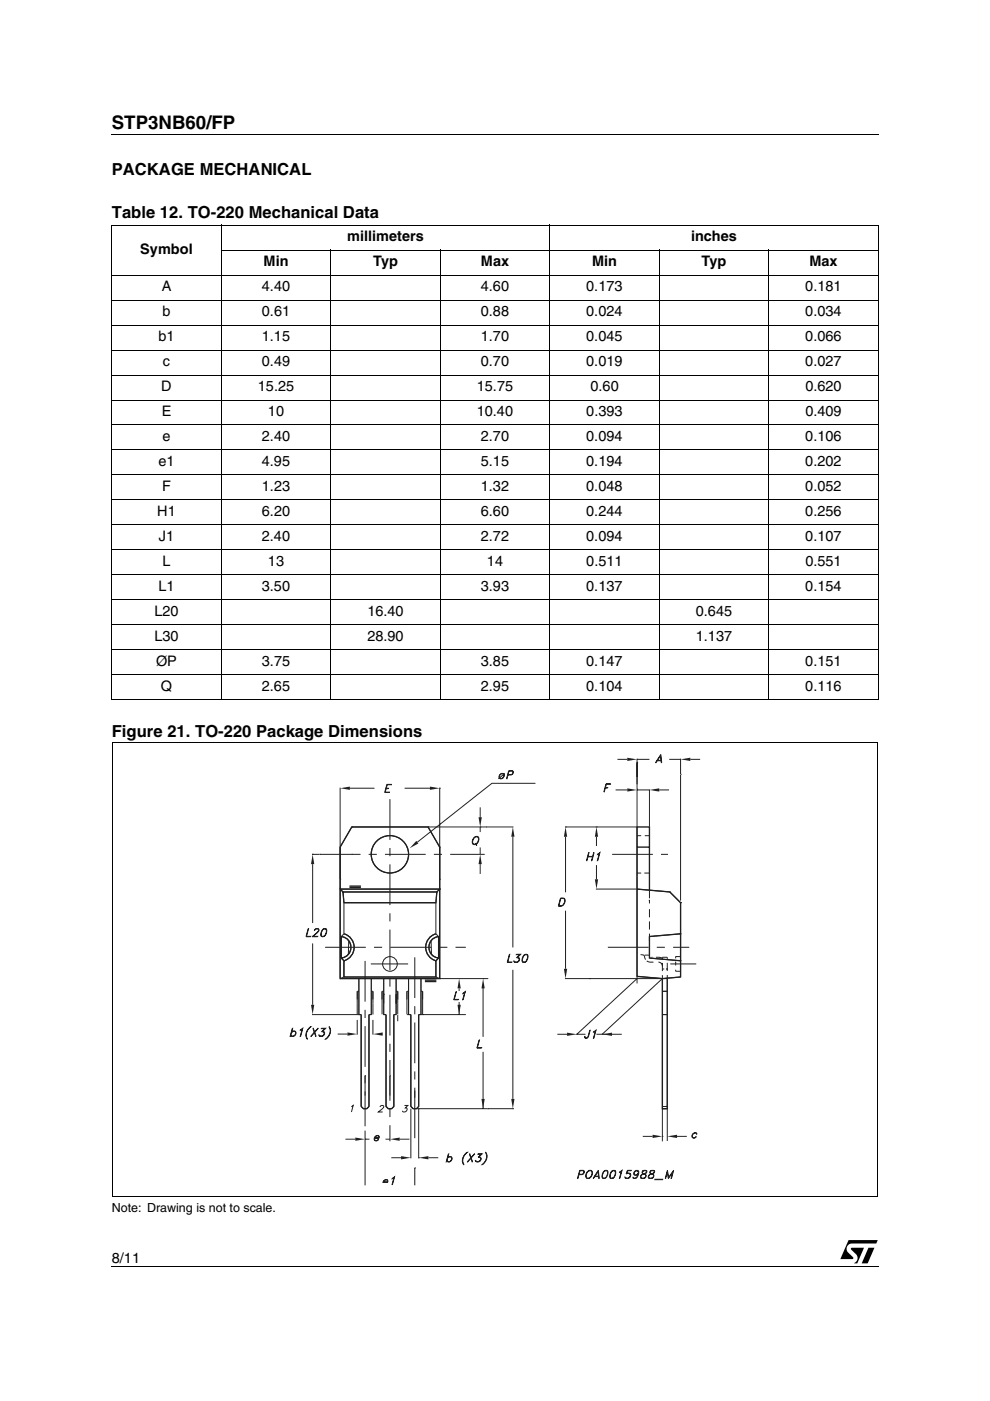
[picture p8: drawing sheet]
<svg xmlns="http://www.w3.org/2000/svg" width="210mm" height="297mm" viewBox="0 0 210 297" stroke-linecap="round" stroke-linejoin="round" font-family="sans-serif">
<path d="M23.6 28.4l.1 .2zM23.6 268.4l.1 .2z" fill="#000"/>
<path d="M23.7 28.5h162.6M23.7 268.5h162.6" fill="none" stroke="#000" stroke-width=".21"/>
<path d="M178.1 262.9h8.1v5h-8.1z" fill="#fff"/>
<path d="M180.5 264.6l2.7-.1-1.4 3.4-.7-.1a1.17 1.17 0 0 0 .4-1.9l-1.1-1zM184.1 264.5h1.3l-1.4 3.4h-1.3zM179.9 262.9h6.2l-.3 .7h-5.2a1.12 1.12 0 0 0-1 .8 1.12 1.12 0 0 0 .3 1.2l1 1-.1 .3-2.6 .1z" fill="#000"/>
<g fill="none" stroke="#000" stroke-width=".21">
<path d="M23.6 47.8h162.7M23.6 58.4h162.7M23.7 47.9v100.3M46.8 53.1h139.5M46.9 47.7v100.7M70.1 53v95.4M93.3 53v95.4M116.6 47.7v100.7M139.8 53v95.4M163 53v95.4M186.2 47.9v100.3M23.6 63.6h162.7"/>
<path d="M23.6 68.9h162.7M23.6 74.2h162.7M23.6 79.5h162.7M23.6 84.8h162.7M23.6 90.1h162.7M23.6 95.4h162.7M23.6 100.7h162.7M23.6 106h162.7M23.6 111.3h162.7M23.6 116.6h162.7M23.6 121.9h162.7M23.6 127.1h162.7"/>
<path d="M23.6 132.4h162.7M23.6 137.7h162.7M23.6 143h162.7M23.6 148.3h162.7"/>
</g>
<path d="M61.2 159.9h87.5v91.8h-87.5z" fill="#fff"/>
<g fill="none" stroke="#201f20" stroke-width=".21" stroke-dasharray="1.7 .9" stroke-linecap="butt">
<path d="M137.7 188.7v1.8l-.4 .4h.4v.7M137.7 192.8v9.5a.62 .62 0 0 0 .6 .7M136.9 203.5l-.4-1-1-.1-.4-.5M138.5 204h-.9l-.5-.3M139.1 203l1.3 .2M140.4 203v.5M140.4 203h1.1M140.4 205.4h.4M140.4 204.8a.83 .83 0 0 0-.8-.8M140.4 204.2v3.3M141.2 205.4h.3M141.5 203v.5"/>
<path d="M141.5 204.1v3.3"/>
</g>
<g fill="none" stroke="#201f20" stroke-width=".21">
<path d="M130.9 161h2.1M135.1 161h2.6M135.1 167.5h2.5M137.7 175.3v13.4M144.3 160.9v3.2M144.3 164.3v26.6M146.4 161h2M72.1 188.5h21.1v19M72.1 188.5l.6 .6M72.1 188.5v19M72.3 198.6v4.5M72.3 198.6a2.28 2.28 0 0 1 2.1 2.2 2.28 2.28 0 0 1-2.1 2.3"/>
<path d="M72.7 189.1h19.9l-.2 2.3M72.7 189.1l.2 2.3M72.9 191.4v6.6M72.9 191.4h19.5M72.9 198l-.6 .6M72.9 198a2.97 2.97 0 0 1 2.2 2.8 2.97 2.97 0 0 1-2.2 2.9M73.9 199.5v2.8M91.4 199.5l.1 2.8M92.4 191.4v6.6M92.4 198l.6 .6M92.4 198a2.97 2.97 0 0 0-2.1 2.8 2.97 2.97 0 0 0 2.1 2.9M93 198.6a2.28 2.28 0 0 0-2.1 2.2 2.28 2.28 0 0 0 2.1 2.3"/>
<path d="M93 198.6v4.5M93.2 188.5h.1M135.1 188.5l6.9 .6 2.3 2.3M144.3 191.4h.1M144.3 198h.1M144.3 198l-6.6 .6v4.5l6.6 .6M144.3 191.4v15.7l-3.9 .4-5.3-.5M72.1 207.5h21.1M72.3 203.1l.6 .6M72.9 203.7v3.4M72.9 207.1h19.5M72.9 207.1l-.8 .4"/>
<path d="M92.4 203.7v3.4M92.4 207.1l.8 .4M93 203.1l-.6 .6M136.7 202.7v.1M136.7 202.5h1M143.3 205.6v.3h1M143.3 203.9v.8M144.3 203.7h.1M144.3 202.8h-1v.4M77.4 239.7v11.6M87.9 231.2v10.1M87.9 247.6h.1"/>
<path d="M87.9 247.6v3.7"/>
<circle cx="82.7" cy="204.4" r="1.56"/>
</g>
<path d="M68.9 200.8h29.9M77.4 203.7v35.1M78.6 204.4h7.9M87.9 203v29.8M128.9 200.8h17.2M142.1 204.4h5.5" fill="none" stroke="#201f20" stroke-width=".21" stroke-dasharray="8.6 1.7 1.7 1.7" stroke-linecap="butt"/>
<path d="M93.2 188.5l-.6 .6" fill="none" stroke="#ffe736" stroke-width=".21"/>
<path d="M72.1 188.5h21.1v19h-21.1v-19l.6 .6h19.9l.6-.6M72.7 189.1l.2 2.3h19.5l.2-2.3M72.9 198a2.97 2.97 0 0 1 2.2 2.8 2.97 2.97 0 0 1-2.2 2.9v3.4h19.5v-3.4a2.97 2.97 0 0 1-2.1-2.9 2.97 2.97 0 0 1 2.1-2.8" fill="none" stroke="#201f20" stroke-width=".28"/>
<g fill="#201f20">
<path d="M144.3 161l2.1-.3v.6z"/>
<path d="M133 160.7l2.1 .3-2.1 .3z"/>
</g>
<path d="M130.5 167.5h2.5M135.1 161.6h.1M135.1 161h.1M135.1 167.4h.1M135.1 161.8h.1M135.1 164.7v10.6M137.7 167.4v7.9M139.8 167.5h2M144.3 164.2h.1M142 189.1h.1" fill="none" stroke="#201f20" stroke-width=".21"/>
<g fill="#201f20">
<path d="M137.7 167.5l2.1-.4v.7z"/>
<path d="M133 167.1l2.1 .4-2.1 .3z"/>
</g>
<g fill="none" stroke="#201f20" stroke-width=".21">
<path d="M101.8 175.3v1.1M135.1 167.5h.1M135.1 164.8v1.5M135.1 175.3v33.2M72.1 188.5h.1M72.1 188.5v-8.9l2.5-4.3h16.2l2.4 4.3v8.9M72.1 207.5h.1M125 207.5h.1"/>
<circle cx="82.7" cy="181.1" r="4"/>
</g>
<path d="M135.1 175.3h2.6M135.1 179.6h2.6" fill="none" stroke="#ffe736" stroke-width=".21"/>
<g fill="none" stroke="#201f20" stroke-width=".28">
<path d="M135.1 179.6h2.6M72.1 188.5v-8.9l2.5-4.3h16.2l2.4 4.3v8.9M135.1 188.5l6.9 .6 2.3 2.3v15.7l-3.9 .4-5.3-.5v-31.7h2.6v13.4M144.3 198l-6.6 .6v4.5l6.6 .6M72.3 203.1a2.28 2.28 0 0 0 2.1-2.3 2.28 2.28 0 0 0-2.1-2.2v4.5l.6 .6M93 203.1a2.28 2.28 0 0 1-2-2.3 2.28 2.28 0 0 1 2-2.2v4.5l-.6 .6"/>
<circle cx="82.7" cy="181.1" r="4"/>
</g>
<path d="M67.8 181.1h35M129.8 181.1h11.8" fill="none" stroke="#201f20" stroke-width=".21" stroke-dasharray="8.6 1.7 1.7 1.7" stroke-linecap="butt"/>
<path d="M88.3 178.3l.4 .5-1.8 1z" fill="#201f20"/>
<g fill="none" stroke="#201f20" stroke-width=".21">
<path d="M140.1 160l.2 1.7-.3-1.5-1 1.5zM72.1 167v19.4M74.2 167.1h5.2M81.9 167.1h.5l-.5 .1M82 166.3h1l-.9 .1-.4 1.5 .9 .1h-1zM93.2 167v19.4M113.5 166.1h-9.2l-15.8 12.5M128.4 167h.5l-.6 .1M128.5 166.2h1l-.9 .1-.6 1.6zM135.1 160.9v3.9M135.1 177.2h.8M136.7 177.2h1"/>
<path d="M139.3 161.3h.9M139.4 161.2h.8M135.1 185.1h.8M136.6 185.1h1.1M135.1 207.5l-12.8 11.8h1.8M140.4 207.5l-12.7 11.8M81.7 241.5h1"/>
</g>
<g fill="#201f20">
<path d="M72.1 167.1l2.1-.3v.7z"/>
<path d="M91.2 166.8l2 .3-2 .4z"/>
</g>
<path d="M74.6 175.3h.1M90.8 175.3h.1M93.2 167.1h.1M101.8 171.2v2.1M72.1 186.4h.1M93.2 186.4h.1M101.8 183.2v2.1" fill="none" stroke="#201f20" stroke-width=".21"/>
<g fill="#201f20">
<path d="M101.8 181.1l.4 2.1h-.7z"/>
<path d="M101.5 173.3h.7l-.4 2z"/>
</g>
<path d="M74.6 175.3h.1M101.8 175.3h.1M74.6 181.1h.1M87.1 235.1v10.5M88.8 235.1v10.5M83 245.5h2M90.8 245.5h2.1" fill="none" stroke="#201f20" stroke-width=".21"/>
<g fill="#201f20">
<path d="M85 245.1l2.1 .4-2.1 .3z"/>
<path d="M88.8 245.5l2-.4v.7z"/>
</g>
<path d="M77.4 228.1v4.2M82.7 228.1v4.2M73.3 241.5h2M84.7 241.5h2.1M88.8 245.5h.1" fill="none" stroke="#201f20" stroke-width=".21"/>
<g fill="#201f20">
<path d="M82.7 241.5l2-.3v.7z"/>
<path d="M75.3 241.2l2.1 .3-2.1 .4z"/>
</g>
<path d="M118.2 219.3h2M122.3 219.2h.1M127.7 219.2h.1M129.8 219.3h2M77.4 228.1h.1M82.7 228.1h.1M77.4 241.5h.1" fill="none" stroke="#201f20" stroke-width=".21"/>
<g fill="#201f20">
<path d="M127.7 219.3l2.1-.4v.7z"/>
<path d="M120.2 218.9l2.1 .4-2.1 .3z"/>
</g>
<path d="M119.8 175.3h15.2M119.9 193.1v12.3M119.8 207.5h21.5M122.3 219.3h.1M127.7 219.3h.1" fill="none" stroke="#201f20" stroke-width=".21"/>
<g fill="#201f20">
<path d="M119.6 205.4h.7l-.4 2.1z"/>
<path d="M119.9 175.3l.4 2.1h-.7z"/>
</g>
<g fill="none" stroke="#201f20" stroke-width=".21">
<path d="M85.8 167.1h5.4M93.2 179.6h.1M100.5 177.6a.61 .61 0 0 1 1 0 1.06 1.06 0 0 1-1.2 1.4l-.2-.6zM100.7 177.5h.7a.94 .94 0 0 1-.1 1.1 .94 .94 0 0 1-1 .3 1.09 1.09 0 0 1 .4-1.4zM100.8 178.8l.3 .4zM101.8 179.7v1.4M106 164.2a.51 .51 0 0 1 .8-.1 .51 .51 0 0 1-.1 .8 .51 .51 0 0 1-.8 .1 .51 .51 0 0 1 .1-.8zM106.1 164.2l.5-.1a.55 .55 0 0 1 .1 .7 .55 .55 0 0 1-.8 .1zM107 164l-1.3 1.1M107.7 164.2h.7a.42 .42 0 0 0 .3-.3 .42 .42 0 0 0-.1-.4h-.7l-.5 1.6 .5-1.7 .8 .1 .1 .2-.2 .4-.2 .2h-.7M119.9 175.3h.1M119.9 177.4v11.8"/>
<path d="M126.3 175.3h.1M135.1 175.3h.1M141.9 161h2.5M65.3 196.9l-.3 1.6 .9 .1h-1zM66.3 198.5l1 .1h-1.1l1-.8 .4-.6-.2-.2h-.4l-.4 .3a.53 .53 0 0 1 .5-.4 .53 .53 0 0 1 .5 .3l-.4 .6-.9 .8M68.1 198.4h.7M68.5 197h.7M68.5 197h.7a1.04 1.04 0 0 1 0 1.1 1.04 1.04 0 0 1-1.1 .4 1.43 1.43 0 0 1 .4-1.5zM68.6 197l-.2 .2a1.44 1.44 0 0 0-.2 1.3M69.1 197a1.43 1.43 0 0 1-.4 1.5M93.2 188.5h.1M118.8 190.4h.6a.95 .95 0 0 1 .4 1 .95 .95 0 0 1-.8 .7h-.6z"/>
<path d="M118.9 190.5h.5a.87 .87 0 0 1 .3 .9 .87 .87 0 0 1-.7 .6h-.5zM124.6 181.7h1M124.7 181.6h1M124.8 180.8l-.5 1.7zM125.9 180.8l-.5 1.7zM126.3 188.5h8.7M126.5 183.4v3M126.7 181.1l.5-.3-.5 1.7 .4-1.6zM61.8 218.8a.51 .51 0 0 1 .8-.1 .51 .51 0 0 1 0 .8 .53 .53 0 0 1-.9 0 .57 .57 0 0 0 .8 0 .57 .57 0 0 0 0-.8zM62 218l-.5 1.7zM63.7 218.3l.5-.3-.5 1.7 .4-1.5zM65.6 217.8l.3-.1a1.95 1.95 0 0 0-.7 2.6 1.6 1.6 0 0 1 .4-2.5z"/>
<path d="M66.3 218l.7 1.7zM67.4 218l-1.5 1.7zM67.7 219.5l.2 .2M68.3 218.7a.54 .54 0 0 1 .5 .6 .54 .54 0 0 1-.6 .4h-.5v-.3a.5 .5 0 0 0 .8 .2l.2-.3M68.5 218.8l.2 .1a.6 .6 0 0 1-.4 .8M69 218.1l-.9-.1h1l-.8 .8M69 218l-.8 .8h.5l.1 .3M69.7 217.7a1.72 1.72 0 0 1-.7 2.6 1.95 1.95 0 0 0 .7-2.6zM125 207.5h.1M125 218.4l-.2 1.3-.3 .4h-.3l-.2-.4 .2 .4 .3-.1zM125.9 218.7l.5-.3-.6 1.7 .4-1.5zM77.4 241.5h.9"/>
<path d="M79.5 241.2v.5a.47 .47 0 0 0 .7-.1 .45 .45 0 0 1-.6 .3 .45 .45 0 0 1-.2-.7 .54 .54 0 0 1 .4-.5 .54 .54 0 0 1 .6 .4l-.1 .2h-.9M79.6 241l.5-.2 .2 .3v.1h-.8zM81.3 250.7h.9l.1-.3a.57 .57 0 0 0-.7-.3 .57 .57 0 0 0-.4 .6M81.3 250.6v.1M81.5 250.3l.5-.1 .2 .2-.1 .2h-.8zM83.1 251.2l.4-1.5-.4 .1 .5-.3-.4 1.7M94.9 245.5a.51 .51 0 0 1 .8-.2 .51 .51 0 0 1 0 .8 .53 .53 0 0 1-.9 0 .57 .57 0 0 0 .8 0 .57 .57 0 0 0 0-.8zM95.1 244.6l-.5 1.8zM98.8 244.5l.3-.2a1.95 1.95 0 0 0-.7 2.6 1.6 1.6 0 0 1 .4-2.4zM99.5 244.6l.7 1.8zM100.6 244.6l-1.5 1.8zM100.8 246.1l.2 .2"/>
<path d="M101.5 245.3a.42 .42 0 0 1 .4 .1 .42 .42 0 0 1 .1 .5 .65 .65 0 0 1-.6 .5 .65 .65 0 0 1-.6-.4h.1a.5 .5 0 0 0 .7 .2l.3-.2M101.7 245.4l.2 .1a.6 .6 0 0 1-.4 .8M102.1 244.7l-.8-.1h.9l-.7 .8M102.1 244.6l-.7 .8 .4 .1 .1 .2M102.9 244.3a1.72 1.72 0 0 1-.7 2.6 1.95 1.95 0 0 0 .7-2.6z"/>
</g>
<path d="M82.7 169.4v72.6" fill="none" stroke="#201f20" stroke-width=".21" stroke-dasharray="8.6 1.7 1.7 1.7" stroke-linecap="butt"/>
<g fill="#201f20">
<path d="M126.1 186.4h.7l-.3 2.1z"/>
<path d="M126.5 175.3l.3 2.1h-.7z"/>
</g>
<g fill="none" stroke="#201f20" stroke-width=".21">
<path d="M126.5 175.3h.1M126.5 177.4v2M135.1 188.5h.1M76.1 207.5v7.6h.5h-.5zM76.1 210.2h-.4v4.9M78.7 210.2h.4v4.9M78.7 207.5v7.6h-.5h.5zM81.4 210.2h-.4v4.9M81.4 207.5v7.6h.4h-.4zM81.4 210.8h.1M84 210.2h.3v4.9M84 207.5v7.6h-.5h.5z"/>
<path d="M84.3 215.2v1.3M86.3 215.1h.1M86.6 207.5v7.6h.5h-.5zM86.6 210.2h-.3v4.9M89.3 210.2h.3v4.9M89.3 207.5v7.6h-.5h.5zM89.6 215.1h.1M126.5 219.3h2M140.4 207.5v5.2M141.5 207.5v5.2M140.4 223v12.1M141.5 223v12.1"/>
<path d="M136.3 240.9h2.1M143.5 240.9h2.1M146.9 240.4a.54 .54 0 0 1 .9 0l-.1 .1a.51 .51 0 0 0-.8-.1 .51 .51 0 0 0 .1 .8l.6-.2a.45 .45 0 0 1-.6 .3 .45 .45 0 0 1-.2-.7z"/>
</g>
<path d="M75.7 210.2v2.6M79.1 210.2v2.6M81 210.2v2.6M84.3 210.2v2.6M86.3 210.2v2.6M89.6 210.2v2.6" fill="none" stroke="#201f20" stroke-width=".21" stroke-dasharray="1.7 .9" stroke-linecap="butt"/>
<g fill="#201f20">
<path d="M141.5 240.9l2-.3v.7z"/>
<path d="M138.4 240.6l2 .3-2 .4z"/>
</g>
<path d="M90.8 175.3h12.2M66.2 181.1h.1M66.2 181.1h1.5M66.2 215.1h9.8M66.3 200v13M140.4 212.7v10.3M140.4 215.1h1.1M140.4 210.2h1.1M141.5 212.7v10.3M87.6 235.1h.7M140.4 235.1h1.1M140.4 240.9h.1" fill="none" stroke="#201f20" stroke-width=".21"/>
<g fill="#201f20">
<path d="M65.9 213h.7l-.3 2.1z"/>
<path d="M66.3 181.1l.3 2.1h-.7z"/>
</g>
<path d="M66.3 181.1h.1M66.3 183.2v12.5M67.8 181.1h.1M75.7 216.2v3.2M76.1 215.1h.1M140.4 235.1v6.9" fill="none" stroke="#201f20" stroke-width=".21"/>
<path d="M73.7 218.9l2 .3-2 .4z" fill="#201f20"/>
<path d="M71.6 219.2h2.1" fill="none" stroke="#201f20" stroke-width=".21"/>
<path d="M79.1 219.2l2-.3v.7z" fill="#201f20"/>
<path d="M79.1 216.2v3.2M93.3 207.5h10.2M102.4 209.3v10.5" fill="none" stroke="#201f20" stroke-width=".21"/>
<g fill="#201f20">
<path d="M102.1 233h.7l-.4 2.1z"/>
<path d="M102.4 207.5l.4 2.1h-.7z"/>
</g>
<path d="M76.6 215.1v19.5l.5 .5h.7l.4-.5v-19.5M81.8 215.1v19.5l.5 .5h.7l.5-.5v-19.5M87.1 215.1v19.5l.5 .5M88.8 215.1v19.5l-.5 .5M89.3 215.1h9.5M93.2 207.5h.1M97.3 212.4v2.7M102.4 207.5h.1M88.8 235.1h.1M101.6 220.5l-.4 1.6 .9 .1h-1zM141.5 235.1v6.8" fill="none" stroke="#201f20" stroke-width=".21"/>
<path d="M76.6 215.1v19.5l.5 .5h.7l.4-.5v-19.5M81.8 215.1v19.5l.5 .5h.7l.5-.5v-19.5M87.1 215.1v19.5l.5 .5h.7l.5-.5v-19.5M141.5 207.4v27.7h-1.1v-27.6" fill="none" stroke="#201f20" stroke-width=".28"/>
<g fill="#201f20">
<path d="M97.3 207.5l.4 2.1h-.7z"/>
<path d="M97 213h.7l-.4 2.1z"/>
</g>
<path d="M103 175.3h5.9M108.7 177.4v23.5M96.7 210.2l-.4 1.7 .9 .1h-1zM97.3 209.6v.5M98.2 210.6l.5-.4-.6 1.8 .4-1.6zM88.3 235.1h20.6M102.4 223v12.1" fill="none" stroke="#201f20" stroke-width=".21"/>
<g fill="#201f20">
<path d="M108.7 175.3l.4 2.1h-.7z"/>
<path d="M108.4 233h.7l-.4 2.1z"/>
</g>
<g fill="none" stroke="#201f20" stroke-width=".21">
<path d="M103 175.3h.1M108 202.3l-.4 1.7 .9 .1h-1zM108.7 205.6v27.4M109 203.8l.2 .2M109.6 203a.54 .54 0 0 1 .6 .6 .54 .54 0 0 1-.7 .5l-.5-.1v-.3a.5 .5 0 0 0 .8 .2l.2-.3M109.9 203.1l.2 .1a.6 .6 0 0 1-.5 .8M110.3 202.4l-.8-.1h.9l-.8 .8M110.3 202.3l-.8 .8 .5 .1 .1 .2M110.8 203.9h.7M111.2 202.5h.6M111.2 202.4h.7a1.04 1.04 0 0 1-.1 1.1 1.04 1.04 0 0 1-1 .5 1.42 1.42 0 0 1 .4-1.6zM111.3 202.4l-.3 .3a1.42 1.42 0 0 0-.1 1.3"/>
<path d="M111.8 202.4a1.43 1.43 0 0 1-.4 1.6M74.5 234.6l.4-.2-.4 1.4M80.6 234.7a.42 .42 0 0 1 .3-.3 .42 .42 0 0 1 .5 .2l-.3 .5-.9 .7h.9M85.8 234.4h.7l-.6 .5h.2a.51 .51 0 0 1 0 .8 .51 .51 0 0 1-.8-.2M103.4 235.1h.1M108.7 235.1h.1M140.4 234.6h1.1M122.8 249h.6a.42 .42 0 0 0 .4-.3 .42 .42 0 0 0-.2-.5h-.6l-.6 1.7 .5-1.8h.7l.3 .2-.1 .4-.2 .3h-.9M124.6 248.4a.61 .61 0 0 1 1 0 1.06 1.06 0 0 1-1.2 1.4l-.2-.6zM124.8 248.3h.6a.94 .94 0 0 1 0 1 .94 .94 0 0 1-1 .4 1.09 1.09 0 0 1 .4-1.4zM126 249.5h1M126.1 249.4h.8"/>
<path d="M126.9 248.1l.2 1.8-.3-1.5-1.1 1.5zM127.8 249.7h.6M128.1 248.3h.7M128.2 248.2h.6a1.04 1.04 0 0 1 0 1.2 1.04 1.04 0 0 1-1.1 .4 1.43 1.43 0 0 1 .5-1.6zM128.2 248.2l-.2 .3a1.44 1.44 0 0 0-.2 1.3M128.7 248.2a1.43 1.43 0 0 1-.4 1.6M129.4 249.7h.7M129.8 248.3h.6M129.8 248.2h.7a1.04 1.04 0 0 1-.1 1.2 1.04 1.04 0 0 1-1 .4 1.43 1.43 0 0 1 .4-1.6zM129.9 248.2l-.2 .3a1.44 1.44 0 0 0-.2 1.3M130.4 248.2a1.43 1.43 0 0 1-.4 1.6M131.4 248.5l.5-.4-.6 1.8 .5-1.6z"/>
<path d="M132.6 249.6l.2 .2M133.4 248.8a.51 .51 0 0 1 .1 .8l-.3 .2M133.7 249.1l-.4-.3-.5 .1 .2-.8h.9l-.8 .1-.2 .6a.57 .57 0 0 1 .8 .2 .57 .57 0 0 1-.4 .8l-.5 .1-.2-.1v-.3a.5 .5 0 0 0 .8 .2l.2-.2M134.3 249.7h.6M134.4 248.8l.3 .3 .6-.3M134.5 248.5l.5-.3 .3 .1 .1 .2M134.9 248.2a.6 .6 0 0 0-.4 .8l.2 .1M135.2 248.2a1.07 1.07 0 0 1-.4 1.6M135.3 249l-.5 .2a.56 .56 0 0 1-.3-.9 .56 .56 0 0 1 .9 .1v.3a1.1 1.1 0 0 1-.9 1.2l-.3-.3 .1 .2M135.3 248.7l-.4 .4M135.8 249.6l.2 .2M136.3 248.3h.8"/>
<path d="M136.3 248.2l-.1 .5 .7 .4a.48 .48 0 0 1-.4 .7l-.6-.1v-.4l.3-.3 .7-.2 .3-.4-.3-.3zM136.4 248.2l-.1 .5 .4 .2a.52 .52 0 0 1 .3 .6 .52 .52 0 0 1-.6 .4l-.5-.1a.87 .87 0 0 1 1-1.1l.1-.5M136.8 249.6l-.3 .2M137.5 249.6l.2 .2M137.9 248.3h.8M137.9 248.2l-.1 .5 .7 .4a.48 .48 0 0 1-.4 .7l-.5-.1v-.4l.2-.3 .7-.2 .3-.4-.3-.3zM138 248.2l-.1 .5 .4 .2a.52 .52 0 0 1 .3 .6 .52 .52 0 0 1-.5 .4l-.6-.1a.87 .87 0 0 1 1.1-1.1l.1-.5M138.5 249.6l-.3 .2M138.9 250h1.6zM141.5 248.1l.3 1.5 1-1.5-.4 1.8 .2-1.4-.9 1.4-.2-1.4-.5 1.4z"/>
</g>
<path d="M74.1 188.2h2.4M74.1 187.9h2.4M90.1 207.8h2.4M90.1 208.1h2.4" fill="none" stroke="#201f20" stroke-width=".28"/>
<path d="M23.8 157.4v96.3M23.8 157.5h162.4M186.1 157.5v96.3M23.7 253.7h162.4" fill="none" stroke="#000" stroke-width=".21"/>
<text font-size="4" x="23.7" y="27.4">STP3NB60/FP</text>
<g font-size="3.5">
<text x="23.7" y="37.1">PACKAGE MECHANICAL</text>
<text x="23.7" y="46.2">Table 12. TO-220 Mechanical Data</text>
<text x="23.7" y="156.2">Figure 21. TO-220 Package Dimensions</text>
</g>
<g font-size="3.1">
<text x="29.7" y="53.8">Symbol</text>
<text x="73.6" y="51.2">millimeters</text>
<text x="146.5" y="51.2">inches</text>
<text x="55.9" y="56.5">Min</text>
<text x="79.1" y="56.5">Typ</text>
<text x="102" y="56.5">Max</text>
<text x="125.5" y="56.5">Min</text>
<text x="148.7" y="56.5">Typ</text>
<text x="171.6" y="56.5">Max</text>
<text x="34.3" y="61.7">A</text>
<text x="55.5" y="61.7">4.40</text>
<text x="102" y="61.7">4.60</text>
<text x="124.3" y="61.7">0.173</text>
<text x="170.7" y="61.7">0.181</text>
<text x="34.5" y="67">b</text>
<text x="55.5" y="67">0.61</text>
<text x="102" y="67">0.88</text>
<text x="124.3" y="67">0.024</text>
<text x="170.7" y="67">0.034</text>
<text x="33.6" y="72.3">b1</text>
<text x="34.5" y="77.6">c</text>
<text x="55.5" y="72.3">1.15</text>
<text x="55.5" y="77.6">0.49</text>
<text x="102" y="72.3">1.70</text>
<text x="102" y="77.6">0.70</text>
<text x="124.3" y="77.6">0.019</text>
<text x="124.3" y="72.3">0.045</text>
<text x="170.7" y="77.6">0.027</text>
<text x="170.7" y="72.3">0.066</text>
<text x="34.2" y="82.9">D</text>
<text x="54.7" y="82.9">15.25</text>
<text x="101.1" y="82.9">15.75</text>
<text x="125.2" y="82.9">0.60</text>
<text x="170.8" y="82.9">0.620</text>
<text x="34.3" y="88.2">E</text>
<text x="56.8" y="88.2">10</text>
<text x="101.1" y="88.2">10.40</text>
<text x="124.3" y="88.2">0.393</text>
<text x="170.8" y="88.2">0.409</text>
<text x="34.5" y="93.5">e</text>
<text x="55.5" y="93.5">2.40</text>
<text x="102" y="93.5">2.70</text>
<text x="124.3" y="93.5">0.094</text>
<text x="170.7" y="93.5">0.106</text>
<text x="33.6" y="98.8">e1</text>
<text x="55.5" y="98.8">4.95</text>
<text x="102" y="98.8">5.15</text>
<text x="124.3" y="98.8">0.194</text>
<text x="170.7" y="98.8">0.202</text>
<text x="34.4" y="104.1">F</text>
<text x="55.5" y="104.1">1.23</text>
<text x="102" y="104.1">1.32</text>
<text x="124.3" y="104.1">0.048</text>
<text x="170.7" y="104.1">0.052</text>
<text x="33.3" y="109.4">H1</text>
<text x="55.5" y="109.4">6.20</text>
<text x="102" y="109.4">6.60</text>
<text x="124.3" y="109.4">0.244</text>
<text x="170.7" y="109.4">0.256</text>
<text x="33.7" y="114.7">J1</text>
<text x="34.5" y="119.9">L</text>
<text x="55.5" y="114.7">2.40</text>
<text x="56.8" y="119.9">13</text>
<text x="101.9" y="114.7">2.72</text>
<text x="103.3" y="119.9">14</text>
<text x="124.3" y="114.7">0.094</text>
<text x="124.3" y="119.9">0.511</text>
<text x="170.7" y="114.7">0.107</text>
<text x="170.8" y="119.9">0.551</text>
<text x="33.6" y="125.2">L1</text>
<text x="55.5" y="125.2">3.50</text>
<text x="102" y="125.2">3.93</text>
<text x="124.3" y="125.2">0.137</text>
<text x="170.7" y="125.2">0.154</text>
<text x="32.7" y="130.5">L20</text>
<text x="77.9" y="130.5">16.40</text>
<text x="147.5" y="130.5">0.645</text>
<text x="32.7" y="135.8">L30</text>
<text x="77.9" y="135.8">28.90</text>
<text x="147.5" y="135.8">1.137</text>
<text x="33.1" y="141.1">ØP</text>
<text x="55.5" y="141.1">3.75</text>
<text x="102" y="141.1">3.85</text>
<text x="124.3" y="141.1">0.147</text>
<text x="170.7" y="141.1">0.151</text>
<text x="34.1" y="146.4">Q</text>
<text x="55.5" y="146.4">2.65</text>
<text x="102" y="146.4">2.95</text>
<text x="124.3" y="146.4">0.104</text>
<text x="170.7" y="146.4">0.116</text>
<text x="23.7" y="267.7">8/11</text>
</g>
<text font-size="2.6" x="23.7" y="256.9">Note: Drawing is not to scale.</text>
</svg>
